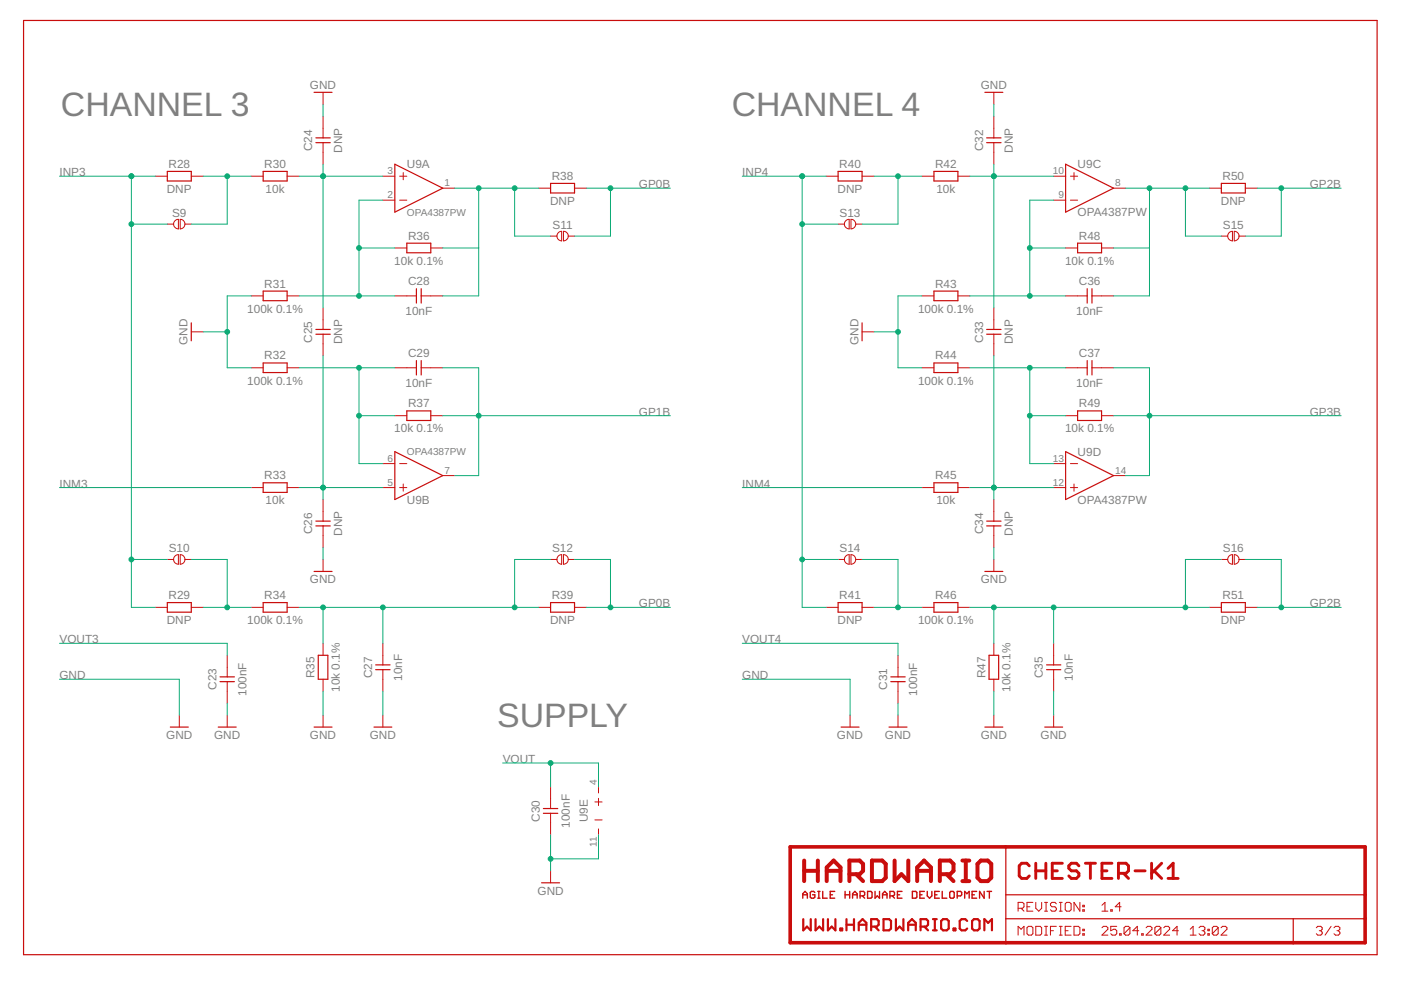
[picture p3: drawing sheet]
<svg xmlns="http://www.w3.org/2000/svg" width="297mm" height="210mm" viewBox="0 0 297 210" stroke-linecap="round" stroke-linejoin="round" font-family="sans-serif">
<g fill="none" stroke="#c90d0c" stroke-width=".61">
<path d="M218.2 183.6l-.5-.6h-1.1l-.5 .6v2.1l.5 .5h1.1l.5-.5M219.6 183v3.2M219.6 184.6h2.1M221.7 183v3.2M223.1 184.6h1.1M225.2 183h-2.1v3.2h2.1M228.7 183.6l-.5-.6h-1.1l-.5 .6v.5l.5 .5h1.1l.5 .6v.5l-.5 .5h-1.1l-.5-.5M230.1 183h2.2M231.2 183v3.2M233.6 184.6h1.1M235.8 183h-2.2v3.2h2.2M237.1 185.2h1.6l.6-.6v-1l-.6-.6h-1.6v3.2"/>
<path d="M238.2 185.2l1.1 1M240.6 184.6h2.2M244.2 183v3.2M244.7 184.6l1.6 1.6M246.3 183l-2.1 2.2M247.6 186.2h2.2M247.6 184.1l1.1-1.1v3.2"/>
</g>
<g fill="none" stroke="#c90d0c" stroke-width=".21">
<path d="M68.5 19.6v2.5M210.7 19.6v2.5M32.9 37.4h2.6M40.6 37.4h2.5M53.3 37.4h2.5M60.9 37.4h2.5M68.5 24.7v4.5M68.5 30.2v4.6M81.2 37.4h2.5M84.7 37.4h1.6M85.5 36.6v1.5M93.9 39.9h2.5"/>
<path d="M114.2 39.9h2.5M121.8 39.9h2.6M175.2 37.4h2.5M182.8 37.4h2.5M195.5 37.4h2.5M203.1 37.4h2.5M210.7 24.7v4.5M210.7 30.2v4.6M223.4 37.4h2.5M226.9 37.4h1.6M227.7 36.6v1.5M236.1 39.9h2.5"/>
<path d="M256.4 39.9h2.6M264 39.9h2.6M35.5 47.5h1.3M37.1 46.8l.7-.3v2a1.01 1.01 0 0 1-.9-.6 1.01 1.01 0 0 1 .2-1.1zM38.2 46.5a1.02 1.02 0 0 1 1 1 1.02 1.02 0 0 1-1 1zM39.2 47.5h1.4M81.2 42.4h2.5M83.7 52.6h2.6M84.7 42.4h1.6M91.3 52.6h2.6M116.7 50.1h1.4M118.4 49.3l.7-.3v2.1a1.02 1.02 0 0 1-.9-.7 1.02 1.02 0 0 1 .2-1.1z"/>
<path d="M119.5 49a1.02 1.02 0 0 1 1 1.1 1.02 1.02 0 0 1-1 1zM120.5 50.1h1.3M177.7 47.5h1.3M179.3 46.8l.7-.3v2a1.01 1.01 0 0 1-.9-.6 1.01 1.01 0 0 1 .2-1.1zM180.4 46.5a1.02 1.02 0 0 1 1 1 1.02 1.02 0 0 1-1 1zM181.4 47.5h1.4M223.4 42.4h2.5M225.9 52.6h2.6M226.9 42.4h1.6M233.6 52.6h2.5M259 50.1h1.3M260.6 49.3l.7-.3v2.1a1.02 1.02 0 0 1-.9-.7 1.02 1.02 0 0 1 .2-1.1z"/>
<path d="M261.7 49a1.02 1.02 0 0 1 1 1.1 1.02 1.02 0 0 1-1 1zM262.7 50.1h1.3M40.6 70.4h2.5M53.3 62.7h2.5M53.3 78h2.5M60.9 62.7h2.5M60.9 78h2.5M68.5 65.3v4.5M68.5 70.9v4.5M83.7 62.7h4.6M83.7 78h4.6M89.3 62.7h4.6"/>
<path d="M89.3 78h4.6M182.8 70.4h2.5M195.5 62.7h2.5M195.5 78h2.5M203.1 62.7h2.5M203.1 78h2.5M210.7 65.3v4.5M210.7 70.9v4.5M225.9 62.7h4.6M225.9 78h4.6M231.5 62.7h4.6M231.5 78h4.6"/>
<path d="M81.2 98.3h2.5M83.7 88.1h2.6M84.7 98.3h1.6M91.3 88.1h2.6M223.4 98.3h2.5M225.9 88.1h2.6M226.9 98.3h1.6M233.6 88.1h2.5M35.5 118.6h1.3M37.1 117.9l.7-.3v2a1.01 1.01 0 0 1-.9-.6 1.01 1.01 0 0 1 .2-1.1zM38.2 117.6a1.02 1.02 0 0 1 1 1 1.02 1.02 0 0 1-1 1zM39.2 118.6h1.4"/>
<path d="M53.3 103.4h2.5M60.9 103.4h2.5M68.5 105.9v4.6M68.5 111.5v4.6M68.5 118.6v2.6M81.2 103.4h2.5M84.7 103.4h1.6M85.5 102.6v1.5M93.9 100.8h2.5M116.7 118.6h1.4M118.4 117.9l.7-.3v2a1.02 1.02 0 0 1-.9-.6 1.02 1.02 0 0 1 .2-1.1zM119.5 117.6a1.02 1.02 0 0 1 1 1 1.02 1.02 0 0 1-1 1z"/>
<path d="M120.5 118.6h1.3M177.7 118.6h1.3M179.3 117.9l.7-.3v2a1.01 1.01 0 0 1-.9-.6 1.01 1.01 0 0 1 .2-1.1zM180.4 117.6a1.02 1.02 0 0 1 1 1 1.02 1.02 0 0 1-1 1zM181.4 118.6h1.4M195.5 103.4h2.5M203.1 103.4h2.5M210.7 105.9v4.6M210.7 111.5v4.6M210.7 118.6v2.6M223.4 103.4h2.5M226.9 103.4h1.6"/>
<path d="M227.7 102.6v1.5M236.1 100.8h2.5M259 118.6h1.3M260.6 117.9l.7-.3v2a1.02 1.02 0 0 1-.9-.6 1.02 1.02 0 0 1 .2-1.1zM261.7 117.6a1.02 1.02 0 0 1 1 1 1.02 1.02 0 0 1-1 1zM262.7 118.6h1.3M32.9 128.8h2.6M40.6 128.8h2.5M48.2 138.9v4.6M53.3 128.8h2.5M60.9 128.8h2.5M68.5 136.4v2.5"/>
<path d="M81.2 136.4v4.6M114.2 128.8h2.5M121.8 128.8h2.6M175.2 128.8h2.5M182.8 128.8h2.5M190.4 138.9v4.6M195.5 128.8h2.5M203.1 128.8h2.5M210.7 136.4v2.5M223.4 136.4v4.6M256.4 128.8h2.6M264 128.8h2.6"/>
<path d="M38 151.6v2.6M48.2 144.5v4.6M48.2 151.6v2.6M68.5 144v2.6M68.5 151.6v2.6M81.2 142v4.6M81.2 151.6v2.6M180.2 151.6v2.6M190.4 144.5v4.6M190.4 151.6v2.6M210.7 144v2.6M210.7 151.6v2.6"/>
<path d="M223.4 142v4.6M223.4 151.6v2.6M116.7 166.9v4.5M116.7 172.4v4.6M126.1 170h1.6M126.1 173.8h1.6M126.9 166.9v1.2M126.9 169.3v1.5M126.9 175.7v1.3M116.7 184.6v2.6M215.9 192.6h.9l.3-.3v-.7l-.3-.3h-.9v1.9M215.9 198.3v-1.9l.6 .6 .6-.6v1.9"/>
<path d="M216.5 192.6l.6 .6M217.7 196.7l.3-.3h.7l.3 .3v1.3l-.3 .3h-.7l-.3-.3zM217.7 192.3h.7M219 191.3h-1.3v1.9h1.3M219.6 196.4h.9l.4 .3v1.3l-.4 .3h-.9zM219.6 191.3v1.3l.6 .6 .7-.6v-1.3M221.5 198.3h.6M221.5 196.4h.6M221.5 193.2h.6M221.5 191.3h.6M221.8 191.3v1.9M221.8 196.4v1.9"/>
<path d="M222.7 197.3h.7M224 196.4h-1.3v1.9M224 191.6l-.3-.3h-.7l-.3 .3v.3l.3 .4h.7l.3 .3v.3l-.3 .3h-.7l-.3-.3M224.6 198.3h.6M224.6 196.4h.6M224.6 193.2h.6M224.6 191.3h.6M224.9 191.3v1.9M224.9 196.4v1.9M225.8 197.3h.7M225.8 191.6l.3-.3h.7l.3 .3v1.3l-.3 .3h-.7l-.3-.3zM227.1 196.4h-1.3v1.9h1.3"/>
<path d="M227.7 196.4h.9l.4 .3v1.3l-.4 .3h-.9zM229 191.3v1.9l-1.3-1.9v1.9M229.6 198h.3v.3h-.3zM229.6 197h.3v.3h-.3zM229.6 192.9h.3v.3h-.3zM229.6 191.9h.3v.4h-.3zM233.6 196.7l.4-.3h.6l.3 .3v.3l-1.3 1.3h1.3M233.6 191.9l.7-.6v1.9M233.6 193.2h1.3M235.5 192.9h.3v.3h-.3zM236.8 196.4h-1.3v.9l.6-.3h.4l.3 .3v.7l-.3 .3h-.7l-.3-.3M237.4 198h.3v.3h-.3z"/>
<path d="M237.7 192.3h-1.2l.9-1v1.9M239.6 196.7v1.3l-.4 .3h-.6l-.3-.3M239.6 196.7l-.4-.3h-.6l-.3 .3v1.3M239.6 196.7l-1.3 1.3M241.4 197.3h-1.2l.9-.9v1.9M242.1 198h.3v.3h-.3zM243 196.7l.3-.3h.6l.3 .3v.3l-1.2 1.3h1.2M246.1 196.7v1.3l-.3 .3h-.6l-.3-.3M246.1 196.7l-.3-.3h-.6l-.3 .3v1.3M246.1 196.7l-1.2 1.3M246.7 196.7l.4-.3h.6l.3 .3v.3l-1.3 1.3h1.3M249.9 197.3h-1.3l1-.9v1.9"/>
<path d="M252.3 198.3h1.3M252.3 197l.7-.6v1.9M254.2 196.7l.3-.3h.7l.3 .3v.3l-.3 .3M254.8 197.3h.4M255.2 197.3l.3 .4v.3l-.3 .3h-.7l-.3-.3M256.1 198h.3v.3h-.3zM256.1 197h.3v.3h-.3zM258.3 196.7v1.3l-.3 .3h-.7l-.3-.3M258.3 196.7l-.3-.3h-.7l-.3 .3v1.3M258.3 196.7l-1.3 1.3M258.9 196.7l.3-.3h.6l.3 .3v.3l-1.2 1.3h1.2M279.1 196.7l.3-.3h.6l.3 .3v.3l-.3 .3"/>
<path d="M279.7 197.3h.3M280 197.3l.3 .4v.3l-.3 .3h-.6l-.3-.3M282.2 196.4l-1.3 1.9M282.8 196.7l.3-.3h.7l.3 .3v.3l-.3 .3M283.5 197.3h.3M283.8 197.3l.3 .4v.3l-.3 .3h-.7l-.3-.3"/>
</g>
<path d="M167.5 179.6h121.9v20.3h-121.9z" fill="none" stroke="#c90d0c" stroke-width=".76"/>
<g fill="none" stroke="#c90d0c" stroke-width=".25">
<path d="M5 4.3h287v198.1h-287zM66.6 19.6h3.8M208.8 19.6h3.8M35.5 36.3h5.1v2.1h-5.1zM55.8 36.3h5.1v2.1h-5.1zM67 30.2h3M67 29.2h3M83.7 34.8l10.2 5.1-10.2 5.1zM116.7 38.9h5.1v2h-5.1zM177.7 36.3h5.1v2.1h-5.1zM198 36.3h5.1v2.1h-5.1zM209.2 30.2h3"/>
<path d="M209.2 29.2h3M225.9 34.8l10.2 5.1-10.2 5.1zM259 38.9h5v2h-5zM86.3 51.6h5v2h-5zM228.5 51.6h5.1v2h-5.1zM40.6 68.5v3.8M55.8 61.7h5.1v2.1h-5.1zM55.8 77h5.1v2h-5.1zM67 70.9h3M67 69.8h3M88.3 61.2v3.1M88.3 76.5v3"/>
<path d="M89.3 61.2v3.1M89.3 76.5v3M182.8 68.5v3.8M198 61.7h5.1v2.1h-5.1zM198 77h5.1v2h-5.1zM209.2 70.9h3M209.2 69.8h3M230.5 61.2v3.1M230.5 76.5v3M231.5 61.2v3.1M231.5 76.5v3M83.7 95.8l10.2 5-10.2 5.1z"/>
<path d="M86.3 87.1h5v2.1h-5zM225.9 95.8l10.2 5-10.2 5.1zM228.5 87.1h5.1v2.1h-5.1zM55.8 102.4h5.1v2h-5.1zM67 111.5h3M67 110.5h3M198 102.4h5.1v2h-5.1zM209.2 111.5h3M209.2 110.5h3M35.5 127.8h5.1v2h-5.1zM55.8 127.8h5.1v2h-5.1zM66.6 121.2h3.8"/>
<path d="M67.5 138.9h2v5.1h-2zM116.7 127.8h5.1v2h-5.1zM177.7 127.8h5.1v2h-5.1zM198 127.8h5.1v2h-5.1zM208.8 121.2h3.8M209.7 138.9h2v5.1h-2zM259 127.8h5v2h-5zM36.1 154.2h3.8M46.3 154.2h3.8M46.7 144.5h3M46.7 143.5h3M66.6 154.2h3.8"/>
<path d="M79.3 154.2h3.8M79.7 142h3M79.7 141h3M178.3 154.2h3.8M188.5 154.2h3.8M188.9 144.5h3M188.9 143.5h3M208.8 154.2h3.8M221.5 154.2h3.8M221.9 142h3M221.9 141h3M115.2 172.4h3.1"/>
<path d="M115.2 171.4h3.1M213.3 179.6v20.3M114.8 187.2h3.8M213.3 189.7h76.1M213.3 194.8h76.1M274.2 194.8v5.1"/>
</g>
<g fill="none" stroke="#c90d0c" stroke-width=".85">
<path d="M170.5 182.5v4.3M170.5 184.6h2.9M173.4 182.5v4.3M175.3 184.6h2.9M175.3 186.8v-2.9l1.4-1.4 1.5 1.4v2.9M180.1 185.4h2.2l.7-.8v-1.4l-.7-.7h-2.2v4.3M181.5 185.4l1.5 1.4M184.9 182.5h2.1l.8 .7v2.9l-.8 .7h-2.1zM189.7 182.5v4.3l1.4-1.4 1.5 1.4v-4.3M194.5 184.6h2.9M194.5 186.8v-2.9l1.4-1.4 1.5 1.4v2.9M199.3 185.4h2.1l.8-.8v-1.4l-.8-.7h-2.1v4.3"/>
<path d="M200.7 185.4l1.5 1.4M204 182.5h1.5M204 186.8h1.5M204.8 182.5v4.3M208 182.5h1.4l.8 .7v2.9l-.8 .7h-1.4l-.8-.7v-2.9z"/>
</g>
<g fill="none" stroke="#c90d0c" stroke-width=".3">
<path d="M170.2 190.4v-.9l.5-.5 .5 .5v.9M170.2 189.7h1M172.8 189.2l-.3-.2h-.5l-.2 .2v1l.2 .2h.5l.3-.2v-.5h-.5M173.4 189h.5M173.4 190.4h.5M173.6 189v1.4M174.4 189v1.4h1M176 189.7h.5M177 189h-1v1.4h1M179.2 189.7h.9M179.2 189v1.4M180.1 189v1.4"/>
<path d="M180.8 189.7h.9M180.8 190.4v-.9l.5-.5 .4 .5v.9M182.4 189.9h.7l.2-.2v-.5l-.2-.2h-.7v1.4M182.8 189.9l.5 .5M183.9 189h.8l.2 .2v1l-.2 .2h-.8zM185.5 189v1.4l.5-.5 .5 .5v-1.4M187.1 189.7h1M187.1 190.4v-.9l.5-.5 .5 .5v.9M188.7 189.9h.7l.3-.2v-.5l-.3-.2h-.7v1.4M189.2 189.9l.5 .5M190.3 189.7h.5M191.2 189h-.9v1.4h.9"/>
<path d="M193.4 189h.8l.2 .2v1l-.2 .2h-.8zM195 189.7h.5M196 189h-1v1.4h1M196.6 189v.9l.5 .5 .5-.5v-.9M198.2 189.7h.5M199.2 189h-1v1.4h1M199.8 189v1.4h.9M201.6 189h.5l.2 .2v1l-.2 .2h-.5l-.2-.2v-1zM202.9 189.9h.8l.2-.2v-.5l-.2-.2h-.8v1.4M204.5 190.4v-1.4l.5 .5 .5-.5v1.4M206.1 189.7h.5M207.1 189h-1v1.4h1"/>
<path d="M208.7 189v1.4l-1-1.4v1.4M209.3 189h.9M209.8 189v1.4"/>
</g>
<g fill="none" stroke="#c90d0c" stroke-width=".47">
<path d="M170.3 194.9v2.4l.8-.8 .8 .8v-2.4M172.9 194.9v2.4l.8-.8 .8 .8v-2.4M175.5 194.9v2.4l.8-.8 .8 .8v-2.4M178.2 196.9h.4v.4h-.4zM179.5 194.9v2.4M179.5 196.1h1.6M181.1 194.9v2.4M182.1 196.1h1.6M182.1 197.3v-1.6l.8-.8 .8 .8v1.6M184.7 196.5h1.2l.4-.4v-.8l-.4-.4h-1.2v2.4M185.5 196.5l.8 .8M187.3 194.9h1.2l.4 .4v1.6l-.4 .4h-1.2z"/>
<path d="M189.9 194.9v2.4l.8-.8 .8 .8v-2.4M192.6 196.1h1.6M192.6 197.3v-1.6l.8-.8 .8 .8v1.6M195.2 196.5h1.2l.4-.4v-.8l-.4-.4h-1.2v2.4M196 196.5l.8 .8M197.8 197.3h.8M197.8 194.9h.8M198.2 194.9v2.4M199.5 195.3l.4-.4h.8l.4 .4v1.6l-.4 .4h-.8l-.4-.4zM202.2 196.9h.4v.4h-.4zM205.1 195.3l-.4-.4h-.8l-.4 .4v1.6l.4 .4h.8l.4-.4M206.1 195.3l.4-.4h.8l.4 .4v1.6l-.4 .4h-.8l-.4-.4z"/>
<path d="M208.7 197.3v-2.4l.8 .8 .8-.8v2.4"/>
</g>
<g fill="none" stroke="#0dab76" stroke-width=".21">
<path d="M12.6 37.4h20.3M27.9 37.4v91.4h5M43.1 37.4h10.2M48.2 37.4v10.1h-7.6M63.4 37.4h17.8M68.5 22.1v2.6M68.5 34.8v30.5M96.4 39.9h17.8M101.5 39.9v22.8h-7.6M109.1 39.9v10.2h7.6M124.4 39.9h17.7M129.4 39.9v10.2h-7.6"/>
<path d="M157.4 37.4h17.8M170.1 37.4v91.4h5.1M185.3 37.4h10.2M190.4 37.4v10.1h-7.6M205.6 37.4h17.8M210.7 22.1v2.6M210.7 34.8v30.5M238.6 39.9h17.8M243.7 39.9v22.8h-7.6M251.3 39.9v10.2h7.7M266.6 39.9h17.8M271.7 39.9v10.2h-7.7"/>
<path d="M27.9 47.5h7.6M76.1 52.6h7.6M81.2 42.4h-5.1v20.3M93.9 52.6h7.6M170.1 47.5h7.6M218.3 52.6h7.6M223.4 42.4h-5.1v20.3M236.1 52.6h7.6M43.1 70.4h5.1M53.3 62.7h-5.1v15.3h5.1M63.4 62.7h20.3M63.4 78h20.3"/>
<path d="M68.5 75.4v30.5M76.1 78v20.3h5.1M93.9 78h7.6v22.8h-5.1M185.3 70.4h5.1M195.5 62.7h-5.1v15.3h5.1M205.6 62.7h20.3M205.6 78h20.3M210.7 75.4v30.5M218.3 78v20.3h5.1M236.1 78h7.6v22.8h-5.1M76.1 88.1h7.6M93.9 88.1h48.2"/>
<path d="M218.3 88.1h7.6M236.1 88.1h48.3M12.6 103.4h40.7M27.9 118.6h7.6M40.6 118.6h7.6v10.2M63.4 103.4h17.8M68.5 116.1v2.5M116.7 118.6h-7.6v10.2M121.8 118.6h7.6v10.2M157.4 103.4h38.1M170.1 118.6h7.6M182.8 118.6h7.6v10.2"/>
<path d="M205.6 103.4h17.8M210.7 116.1v2.5M259 118.6h-7.7v10.2M264 118.6h7.7v10.2M12.6 136.4h35.6v2.5M43.1 128.8h10.2M63.4 128.8h50.8M68.5 128.8v7.6M81.2 128.8v7.6M124.4 128.8h17.7M157.4 136.4h33v2.5M185.3 128.8h10.2"/>
<path d="M205.6 128.8h50.8M210.7 128.8v7.6M223.4 128.8v7.6M266.6 128.8h17.8M12.6 144h25.4v7.6M48.2 149.1v2.5M68.5 146.6v5M81.2 146.6v5M157.4 144h22.8v7.6M190.4 149.1v2.5M210.7 146.6v5M223.4 146.6v5"/>
<path d="M106.6 161.8h20.3v5.1M116.7 161.8v5.1M116.7 177v7.6M126.9 177v5.1h-10.2"/>
</g>
<g fill="#0dab76" stroke="#0dab76" stroke-width=".21">
<circle cx="116.7" cy="182.1" r=".51"/>
<circle cx="48.2" cy="70.4" r=".51"/>
<circle cx="190.4" cy="70.4" r=".51"/>
<circle cx="116.7" cy="161.8" r=".51"/>
<circle cx="48.2" cy="128.8" r=".51"/>
<circle cx="48.2" cy="37.4" r=".51"/>
<circle cx="68.5" cy="128.8" r=".51"/>
<circle cx="81.2" cy="128.8" r=".51"/>
<circle cx="109.1" cy="128.8" r=".51"/>
<circle cx="68.5" cy="103.4" r=".51"/>
<circle cx="76.1" cy="52.6" r=".51"/>
<circle cx="76.1" cy="62.7" r=".51"/>
<circle cx="76.1" cy="88.1" r=".51"/>
<circle cx="76.1" cy="78" r=".51"/>
<circle cx="210.7" cy="37.4" r=".51"/>
<circle cx="190.4" cy="128.8" r=".51"/>
<circle cx="190.4" cy="37.4" r=".51"/>
<circle cx="210.7" cy="128.8" r=".51"/>
<circle cx="223.4" cy="128.8" r=".51"/>
<circle cx="251.3" cy="128.8" r=".51"/>
<circle cx="210.7" cy="103.4" r=".51"/>
<circle cx="218.3" cy="52.6" r=".51"/>
<circle cx="218.3" cy="62.7" r=".51"/>
<circle cx="218.3" cy="88.1" r=".51"/>
<circle cx="218.3" cy="78" r=".51"/>
<circle cx="101.5" cy="39.9" r=".51"/>
<circle cx="109.1" cy="39.9" r=".51"/>
<circle cx="243.7" cy="39.9" r=".51"/>
<circle cx="251.3" cy="39.9" r=".51"/>
<circle cx="27.9" cy="37.4" r=".51"/>
<circle cx="27.9" cy="118.6" r=".51"/>
<circle cx="27.9" cy="47.5" r=".51"/>
<circle cx="68.5" cy="37.4" r=".51"/>
<circle cx="101.5" cy="88.1" r=".51"/>
<circle cx="129.4" cy="39.9" r=".51"/>
<circle cx="129.4" cy="128.8" r=".51"/>
<circle cx="271.7" cy="39.9" r=".51"/>
<circle cx="271.7" cy="128.8" r=".51"/>
<circle cx="243.7" cy="88.1" r=".51"/>
<circle cx="170.1" cy="37.4" r=".51"/>
<circle cx="170.1" cy="118.6" r=".51"/>
<circle cx="170.1" cy="47.5" r=".51"/>
</g>
<g font-size="7.2" fill="#808080">
<text x="12.9" y="24.7">CHANNEL 3</text>
<text x="155.1" y="24.7">CHANNEL 4</text>
<text x="105.4" y="154.2">SUPPLY</text>
</g>
<g font-size="2.5" fill="#808080">
<text x="65.7" y="18.8">GND</text>
<text x="207.9" y="18.8">GND</text>
<text x="35.7" y="35.6">R28</text>
<text x="56" y="35.6">R30</text>
<text x="66.2" y="32" transform="rotate(-90 66.2 32)">C24</text>
<text x="72.6" y="32.4" transform="rotate(-90 72.6 32.4)">DNP</text>
<text x="86.3" y="35.7">U9A</text>
<text x="177.9" y="35.6">R40</text>
<text x="198.3" y="35.6">R42</text>
<text x="208.4" y="32" transform="rotate(-90 208.4 32)">C32</text>
<text x="214.8" y="32.4" transform="rotate(-90 214.8 32.4)">DNP</text>
<text x="228.5" y="35.7">U9C</text>
<text x="12.6" y="37.4">INP3</text>
<text x="35.4" y="40.9">DNP</text>
<text x="56.3" y="40.9">10k</text>
<text x="117" y="38.1">R38</text>
<text x="135.5" y="39.9">GP0B</text>
<text x="157.4" y="37.4">INP4</text>
<text x="177.6" y="40.9">DNP</text>
<text x="198.5" y="40.9">10k</text>
<text x="259.2" y="38.1">R50</text>
<text x="277.7" y="39.9">GP2B</text>
<text x="36.5" y="46">S9</text>
<text x="116.6" y="43.4">DNP</text>
<text x="178" y="46">S13</text>
<text x="228.5" y="45.9">OPA4387PW</text>
<text x="258.9" y="43.4">DNP</text>
<text x="86.5" y="50.8">R36</text>
<text x="117.2" y="48.5">S11</text>
<text x="228.7" y="50.8">R48</text>
<text x="259.3" y="48.5">S15</text>
<text x="83.6" y="56.1">10k 0.1%</text>
<text x="225.8" y="56.1">10k 0.1%</text>
<text x="56" y="61">R31</text>
<text x="86.5" y="60.5">C28</text>
<text x="198.3" y="61">R43</text>
<text x="228.7" y="60.5">C36</text>
<text x="52.4" y="66.3">100k 0.1%</text>
<text x="86" y="66.8">10nF</text>
<text x="194.6" y="66.3">100k 0.1%</text>
<text x="228.2" y="66.8">10nF</text>
<text x="39.8" y="73.1" transform="rotate(-90 39.8 73.1)">GND</text>
<text x="56" y="76.2">R32</text>
<text x="66.2" y="72.7" transform="rotate(-90 66.2 72.7)">C25</text>
<text x="72.6" y="73" transform="rotate(-90 72.6 73)">DNP</text>
<text x="86.5" y="75.7">C29</text>
<text x="182" y="73.1" transform="rotate(-90 182 73.1)">GND</text>
<text x="198.3" y="76.2">R44</text>
<text x="208.4" y="72.7" transform="rotate(-90 208.4 72.7)">C33</text>
<text x="214.8" y="73" transform="rotate(-90 214.8 73)">DNP</text>
<text x="228.7" y="75.7">C37</text>
<text x="52.4" y="81.5">100k 0.1%</text>
<text x="86" y="82">10nF</text>
<text x="194.6" y="81.5">100k 0.1%</text>
<text x="228.2" y="82">10nF</text>
<text x="86.5" y="86.4">R37</text>
<text x="135.5" y="88.1">GP1B</text>
<text x="228.7" y="86.4">R49</text>
<text x="277.7" y="88.1">GP3B</text>
<text x="83.6" y="91.7">10k 0.1%</text>
<text x="225.8" y="91.7">10k 0.1%</text>
<text x="56" y="101.6">R33</text>
<text x="198.3" y="101.6">R45</text>
<text x="228.5" y="96.6">U9D</text>
<text x="12.6" y="103.4">INM3</text>
<text x="56.3" y="106.9">10k</text>
<text x="86.3" y="106.8">U9B</text>
<text x="157.4" y="103.4">INM4</text>
<text x="198.5" y="106.9">10k</text>
<text x="228.5" y="106.8">OPA4387PW</text>
<text x="66.2" y="113.3" transform="rotate(-90 66.2 113.3)">C26</text>
<text x="72.6" y="113.6" transform="rotate(-90 72.6 113.6)">DNP</text>
<text x="208.4" y="113.3" transform="rotate(-90 208.4 113.3)">C34</text>
<text x="214.8" y="113.6" transform="rotate(-90 214.8 113.6)">DNP</text>
<text x="35.8" y="117.1">S10</text>
<text x="117.1" y="117.1">S12</text>
<text x="178" y="117.1">S14</text>
<text x="259.3" y="117.1">S16</text>
<text x="65.7" y="123.7">GND</text>
<text x="207.9" y="123.7">GND</text>
<text x="35.7" y="127">R29</text>
<text x="56" y="127">R34</text>
<text x="117" y="127">R39</text>
<text x="135.5" y="128.8">GP0B</text>
<text x="177.9" y="127">R41</text>
<text x="198.3" y="127">R46</text>
<text x="259.2" y="127">R51</text>
<text x="277.7" y="128.8">GP2B</text>
<text x="12.6" y="136.4">VOUT3</text>
<text x="35.4" y="132.3">DNP</text>
<text x="52.4" y="132.3">100k 0.1%</text>
<text x="116.6" y="132.3">DNP</text>
<text x="157.4" y="136.4">VOUT4</text>
<text x="177.6" y="132.3">DNP</text>
<text x="194.6" y="132.3">100k 0.1%</text>
<text x="258.9" y="132.3">DNP</text>
<text x="66.7" y="143.8" transform="rotate(-90 66.7 143.8)">R35</text>
<text x="78.9" y="143.8" transform="rotate(-90 78.9 143.8)">C27</text>
<text x="208.9" y="143.8" transform="rotate(-90 208.9 143.8)">R47</text>
<text x="221.1" y="143.8" transform="rotate(-90 221.1 143.8)">C35</text>
<text x="12.6" y="144">GND</text>
<text x="45.9" y="146.3" transform="rotate(-90 45.9 146.3)">C23</text>
<text x="52.2" y="147.5" transform="rotate(-90 52.2 147.5)">100nF</text>
<text x="72" y="146.7" transform="rotate(-90 72 146.7)">10k 0.1%</text>
<text x="85.2" y="144.3" transform="rotate(-90 85.2 144.3)">10nF</text>
<text x="157.4" y="144">GND</text>
<text x="188.1" y="146.3" transform="rotate(-90 188.1 146.3)">C31</text>
<text x="194.5" y="147.5" transform="rotate(-90 194.5 147.5)">100nF</text>
<text x="214.3" y="146.7" transform="rotate(-90 214.3 146.7)">10k 0.1%</text>
<text x="227.5" y="144.3" transform="rotate(-90 227.5 144.3)">10nF</text>
<text x="35.2" y="156.7">GND</text>
<text x="45.4" y="156.7">GND</text>
<text x="65.7" y="156.7">GND</text>
<text x="78.4" y="156.7">GND</text>
<text x="106.6" y="161.8">VOUT</text>
<text x="177.5" y="156.7">GND</text>
<text x="187.6" y="156.7">GND</text>
<text x="207.9" y="156.7">GND</text>
<text x="220.6" y="156.7">GND</text>
<text x="114.5" y="174.2" transform="rotate(-90 114.5 174.2)">C30</text>
<text x="120.8" y="175.5" transform="rotate(-90 120.8 175.5)">100nF</text>
<text x="124.6" y="174.4" transform="rotate(-90 124.6 174.4)">U9E</text>
<text x="114" y="189.7">GND</text>
</g>
<g font-size="2.1" fill="#808080">
<text x="82.2" y="37">3</text>
<text x="94.2" y="39.5">1</text>
<text x="223.2" y="37">10</text>
<text x="236.5" y="39.5">8</text>
<text x="82.2" y="42.1">2</text>
<text x="86.3" y="45.7">OPA4387PW</text>
<text x="224.4" y="42.1">9</text>
<text x="82.2" y="97.9">6</text>
<text x="86.3" y="96.5">OPA4387PW</text>
<text x="94.2" y="100.5">7</text>
<text x="223.2" y="97.9">13</text>
<text x="236.5" y="100.5">14</text>
<text x="82.2" y="103">5</text>
<text x="223.2" y="103">12</text>
<text x="126.5" y="166.5" transform="rotate(-90 126.5 166.5)">4</text>
<text x="126.5" y="179.6" transform="rotate(-90 126.5 179.6)">11</text>
</g>
</svg>
